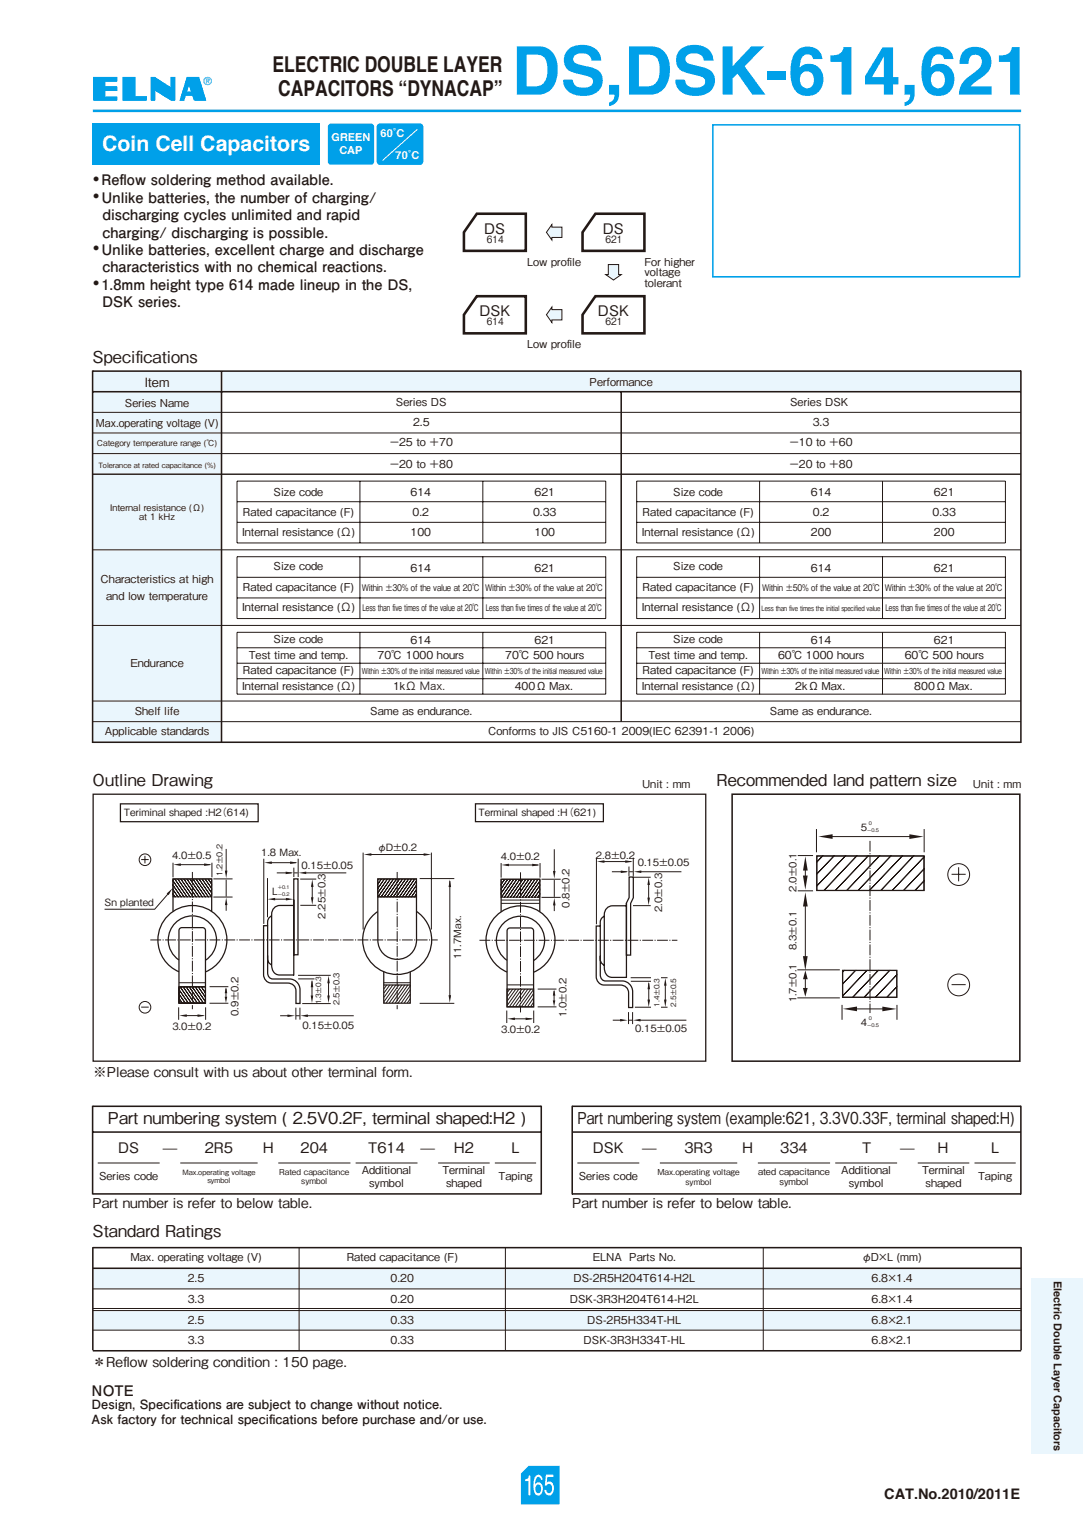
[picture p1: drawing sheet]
<svg xmlns="http://www.w3.org/2000/svg" width="210mm" height="297mm" viewBox="0 0 210 297" stroke-linecap="round" stroke-linejoin="round" font-family="sans-serif">
<path d="M102.5 284.3h6v7.5h-7.5v-5.9z" fill="#00a0e9"/>
<g fill="#fff">
<path d="M102.6 286.2h.2v3.9h-.3v-2.8h-.7v-.3l.6-.2z"/>
<path d="M105.9 286.1h1.4v.4h-1.2l-.1 1.1 .5-.2a1.48 1.48 0 0 1 1 1.2 1.48 1.48 0 0 1-.7 1.4 .95 .95 0 0 1-1.2-1h.3v.2a.53 .53 0 0 0 .6 .5 .53 .53 0 0 0 .5-.5 .98 .98 0 0 0-.5-1.3l-.5 .3h-.4z"/>
<path d="M104 288.2a.95 .95 0 0 0 .4 1.5 .95 .95 0 0 0 .2-1.7zM103.8 286.4l.3-.2a.69 .69 0 0 1 1 .4l.1 .5h-.3l-.2-.5-.3-.1a1.26 1.26 0 0 0-.6 1.5 .76 .76 0 0 1 .8-.4 .76 .76 0 0 1 .6 .8l.1 .4a1 1 0 0 1-.3 1 1 1 0 0 1-1 .2 3.9 3.9 0 0 1-.2-3.6z"/>
</g>
<path d="M200 248h10.1v34h-10.1z" fill="#eaf6fd"/>
<path d="M138.2 24.2h59.5v29.5h-59.5z" fill="none" stroke="#00a0e9" stroke-width=".3"/>
<path d="M18 24h44.1v8h-44.1z" fill="#00a0e9"/>
<path d="M118 51.4h1.9v1.9h.4l-1.3 1-1.4-1h.4z" fill-rule="evenodd" fill="#eaf6fd"/>
<path d="M118 51.3h2v2h.5l-1.5 1-1.5-1h.5z" fill="none" stroke="#231916" stroke-width=".19"/>
<path d="M92.5 57.5h9.5v7.2h-12v-3.6z" fill="none" stroke="#231916" stroke-width=".5"/>
<path d="M107 59.7v.4h1.9v1.9h-1.9v.4l-1-1.3z" fill-rule="evenodd" fill="#eaf6fd"/>
<path d="M107 59.6v.5h2v2h-2v.5l-1-1.5z" fill="none" stroke="#231916" stroke-width=".19"/>
<path d="M92.5 41.5h9.5v7.2h-12v-3.6zM115.5 57.5h9.5v7.2h-12v-3.6z" fill="none" stroke="#231916" stroke-width=".5"/>
<path d="M107 43.7v.4h1.9v1.9h-1.9v.4l-1-1.3z" fill-rule="evenodd" fill="#eaf6fd"/>
<path d="M107 43.6v.5h2v2h-2v.5l-1-1.5z" fill="none" stroke="#231916" stroke-width=".19"/>
<path d="M115.5 41.5h9.5v7.2h-12v-3.6z" fill="none" stroke="#231916" stroke-width=".5"/>
<path d="M18 21.5h180" fill="none" stroke="#00a0e9" stroke-width=".5"/>
<g fill="#00a0e9">
<path d="M73.2 24.2l.5-.2h7.7a.65 .65 0 0 1 .7 .6v6.7a.65 .65 0 0 1-.7 .7h-7.7a.65 .65 0 0 1-.6-.7v-6.7z" fill-rule="evenodd"/>
<path d="M63.7 24.2l.5-.2h7.7a.65 .65 0 0 1 .7 .6v6.7a.65 .65 0 0 1-.7 .7h-7.7a.64 .64 0 0 1-.6-.7v-6.7z" fill-rule="evenodd"/>
<path d="M73.2 24.2l.5-.2h7.7a.65 .65 0 0 1 .7 .6v6.7a.65 .65 0 0 1-.7 .7h-7.7a.65 .65 0 0 1-.6-.7v-6.7z" fill-rule="evenodd"/>
</g>
<path d="M80.9 25.1l-6.7 6" fill="none" stroke="#fff" stroke-width=".19"/>
<path d="M18 214.6h87M18 219.6h87M18 214.5v17.2M105 214.5v17.2M111 214.5v17.2M111 214.6h87M111 219.6h87M198 214.5v17.2M18 231.6h87M111 231.6h87" fill="none" stroke="#231916" stroke-width=".3"/>
<path d="M19 225.6h12M35 225.6h15M54 225.6h14M69 225.6h12M85 225.6h10M96 225.6h8M112 225.6h12M128 225.6h15M147 225.6h14M162 225.6h12M178 225.6h10M189 225.6h8" fill="none" stroke="#231916" stroke-width=".19"/>
<g fill="#00a0e9">
<path d="M18.1 14.9h4.6v.9h-2.3v.9h2.3v.9h-2.3v1.1h2.3v.8h-4.6z" fill-rule="evenodd"/>
<path d="M23.8 14.9h2.4v3.8h2.3v.8h-4.7z" fill-rule="evenodd"/>
<path d="M29.2 14.9h.8l3.1 2v-2h.9v4.6h-.9l-3-1.9v1.9h-.9z" fill-rule="evenodd"/>
<path d="M36.2 14.9h2.4l1.4 4.6h-2.4l-.3-.9h-1.3l.3-.8h.7l-.4-1.3-.9 3h-.9z" fill-rule="evenodd"/>
</g>
<g fill="#00a0e9">
<path d="M18.1 14.9h4.6v.9h-2.3v.9h2.3v.9h-2.3v1.1h2.3v.8h-4.6z"/>
<path d="M23.8 14.9h2.4v3.8h2.3v.8h-4.7z"/>
<path d="M29.2 14.9h.8l3.1 2v-2h.9v4.6h-.9l-3-1.9v1.9h-.9z"/>
<path d="M36.2 14.9h2.4l1.4 4.6h-2.4l-.3-.9h-1.3l.3-.8h.7l-.4-1.3-.9 3h-.9z"/>
</g>
<g fill="#eaf6fd">
<path d="M18 76h25v68h-25z"/>
<path d="M18 72h180v4h-180z"/>
</g>
<path d="M18 72h180M18 76h180M18 71.9v72.2M43 72v72M120.5 76v64M198 71.9v72.2M18 144h180M142 154.1h55.8v51.8h-55.8z" fill="none" stroke="#231916" stroke-width=".3"/>
<g fill="none" stroke="#231916" stroke-width=".19">
<path d="M18 80h180M18 92h180M18 88h180M18 84h180M46 93.3h71.5v12h-71.5zM46 97.3h71.5M69.8 93.3v12M93.6 93.3v12M123.5 93.3h71.5v12h-71.5zM123.5 97.3h71.5M147.3 93.3v12M171.1 93.3v12"/>
<path d="M18 106.7h180M46 101.3h71.5M46 116h71.5M46 112h71.5M46 108h71.5v12h-71.5zM69.8 108v12M93.6 108v12M123.5 101.3h71.5M123.5 116h71.5M123.5 108h71.5v12h-71.5zM123.5 112h71.5M147.3 108v12"/>
<path d="M171.1 108v12M18 136h180M18 140h180M18 121.3h180M46 131.7h71.5M46 128.7h71.5M46 125.7h71.5M46 122.7h71.5v12h-71.5zM69.8 122.7v12M93.6 122.7v12M123.5 122.7h71.5v12h-71.5zM123.5 131.7h71.5"/>
<path d="M123.5 128.7h71.5M123.5 125.7h71.5M147.3 122.7v12M171.1 122.7v12M27.4 166.8h1.4M28.1 166v1.5M33.5 167.4v2.8M33.5 172.6l1 1.4h-.6l-.4-.6zM33.5 173.4l.4 .6h-.4zM33.5 170.5h7.5v1l-.6-.9 .6 .9v.9l-1.2-1.8 1.2 1.8v.8l-1.8-2.6 1.8 2.6v.8l-2.4-3.4 2.4 3.4h-.6l-2.4-3.4 2.4 3.4h-.6l-2.4-3.4 2.4 3.4h-.6l-2.3-3.4 2.3 3.4h-.6l-2.3-3.4 2.3 3.4h-.6l-2.3-3.4 2.3 3.4h-.6l-2.3-3.4 2.3 3.4h-.5l-2.4-3.4 2.4 3.4h-.6l-2.4-3.4 2.4 3.4h-.6l-2.2-3.1zM33.5 170.9l2.2 3.1h-.6l-1.6-2.3zM33.5 171.7l1.6 2.3h-.6l-1-1.4z"/>
<path d="M41.1 167.4v2.8M41.4 170.5h3.7M41.4 174h3.7M51.1 166.6v12.6M51.9 170.3v7.6M57 168.3v1.8M57.8 166.6v3.5M58.2 170.5h3.1M58.2 175.6h3.1M70.4 165.4v14.9M73.3 170.5h7.5v.4l-2.2 3.1h-.6l2.4-3.4-2.4 3.4h-.6l2.4-3.4-2.4 3.4h-.5l2.3-3.4-2.3 3.4h-.6l2.3-3.4-2.3 3.4h-.6l2.3-3.4-2.3 3.4h-.6l2.3-3.4-2.3 3.4h-.6l2.4-3.4-2.4 3.4h-.6l2.4-3.4-2.4 3.4h-.6l2.4-3.4-2.4 3.4v-.8l1.8-2.6-1.8 2.6v-.8l1.2-1.8-1.2 1.8v-.9l.6-.9-.6 .9zM80.8 172.6v.8l-.4 .6h-.6z"/>
<path d="M80.8 173.4v.6h-.4zM80.8 170.9v.8l-1.6 2.3h-.6zM80.8 171.7v.9l-1 1.4h-.6zM81.4 170.4h6.7M83.6 165.4v14.9M27.4 195.4h1.4M34.6 195.4v2.4M34.7 191.4h5.1v3.2h-5.1zM34.7 190.6h5.1M34.7 191.5h.2l2.2 3.1h-.6l-1.8-2.6zM34.7 192l1.8 2.6h-.6l-1.2-1.8zM34.7 192.8l1.2 1.8h-.6l-.6-.9z"/>
<path d="M34.7 193.7l.6 .9h-.6zM34.9 191.5h.6l2.2 3.1h-.6zM35.5 191.5h.6l2.2 3.1h-.6zM36.1 191.5h.6l2.1 3.1h-.5zM36.7 191.5h.6l2.1 3.1h-.6zM37.3 191.5h.6l1.9 2.8v.3h-.4zM37.9 191.5h.6l1.3 2v.8zM38.5 191.5h.5l.8 1.1v.9zM39 191.5h.8v1.1zM39.9 195.4v2.4M40.6 191.4h3.7M40.6 194.6h3.7"/>
<path d="M57.4 195.5v2.3M57.8 189.2h6.3M57.8 189.9h3.2M58.2 195.5v2.3M58.6 194.7h5.5M59.2 197h9.4M74.4 190.6h5.2M75 191.1l-.5 .7M75.6 191.1l-1.1 1.5M76.2 191.1l-1.7 2.4M76.8 191.1l-2.3 3.2M77.3 191.1l-2.4 3.5"/>
<path d="M77.9 191.1l-2.4 3.5M78.5 191.1l-2.5 3.5M79.1 191.1l-2.5 3.5M79.6 192l-1.8 2.6M79.6 192.8l-1.2 1.8M79.6 193.7l-.6 .9M79.6 191.1l-2.4 3.5M81.4 194.6h6.7"/>
<circle cx="28.1" cy="166.8" r="1.13"/>
<circle cx="28.1" cy="195.4" r="1.13"/>
</g>
<g fill="none" stroke="#231916" stroke-width=".24">
<path d="M23.4 155.9h26.7v3.5h-26.7zM33.5 176.8v-6.3h7.5v6.3M51.1 179.6h.8v9.1a1.11 1.11 0 0 0 1 1.2h3.3a2.09 2.09 0 0 1 2 2.1v2.7h-.8v-2.5a1.52 1.52 0 0 0-1.7-1.5h-3.1a1.59 1.59 0 0 1-1.5-1.6zM52.6 177.7a1.54 1.54 0 0 0-.7 1.8M57 170.5h.8v14.7h-.8zM57 174.5v14.7M57 175.6h-2.7a1.63 1.63 0 0 0-1.6 1.8v9.9a1.67 1.67 0 0 0 1.5 1.8h2.8M73.3 170.5h7.5v11.9a3.8 3.8 0 0 1-3.8 3.7 3.8 3.8 0 0 1-3.7-3.7zM73.3 174h7.5M80.7 176.8a6.7 6.7 0 0 1 1.4 9.9 6.7 6.7 0 0 1-10.1 .1 6.7 6.7 0 0 1 1.2-10M34.7 186.2a4.7 4.7 0 0 1-.9-7 4.7 4.7 0 0 1 7.1 .1 4.7 4.7 0 0 1-1.1 7M34.7 188.5a6.7 6.7 0 0 1-2.7-10.3 6.7 6.7 0 0 1 10.6 .1 6.7 6.7 0 0 1-2.8 10.2"/>
<path d="M35 180h4.3l.5 .2v14.4h-5.1v-14.1zM51.9 185.3a1.55 1.55 0 0 0 .7 1.9M74.4 188.5v6.1h5.2v-6M74.4 191.1h5.2"/>
</g>
<path d="M18.1 154.1h118.7v51.8h-118.7z" fill="none" stroke="#231916" stroke-width=".25"/>
<path d="M37.3 169.2v26.6M77 169.2v26.6M29.1 182.3h55.8" fill="none" stroke="#231916" stroke-width=".19" stroke-dasharray="2.1 .3 .2 .3" stroke-linecap="butt"/>
<path d="M58.2 197l1.5-.2v.5z" fill="#231916"/>
<path d="M54.3 197h1.8M57.4 197h.7" fill="none" stroke="#231916" stroke-width=".19"/>
<path d="M55.7 196.8l1.5 .2-1.5 .3z" fill="#231916"/>
<path d="M43.9 164.7v4.7" fill="none" stroke="#231916" stroke-width=".19"/>
<path d="M43.6 168.9h.5l-.2 1.5z" fill="#231916"/>
<path d="M43.9 170.7v3.2M43.9 175.2v1.5" fill="none" stroke="#231916" stroke-width=".19"/>
<path d="M43.9 174.1l.2 1.5h-.5z" fill="#231916"/>
<path d="M60.5 171.7v2.8" fill="none" stroke="#231916" stroke-width=".19"/>
<g fill="#231916">
<path d="M60.3 174.1h.5l-.3 1.4z"/>
<path d="M60.5 170.6l.3 1.5h-.5z"/>
</g>
<path d="M63.7 190.3v3.3" fill="none" stroke="#231916" stroke-width=".19"/>
<g fill="#231916">
<path d="M63.5 193.1h.4l-.2 1.5z"/>
<path d="M63.7 189.3l.3 1.4h-.5z"/>
</g>
<path d="M60.5 190.3v3.3" fill="none" stroke="#231916" stroke-width=".19"/>
<g fill="#231916">
<path d="M60.2 193.1h.5l-.2 1.5z"/>
<path d="M60.5 190l.2 1.5h-.4z"/>
</g>
<path d="M43.8 191.8v1.8" fill="none" stroke="#231916" stroke-width=".19"/>
<g fill="#231916">
<path d="M43.6 193.4h.5l-.3 1.2z"/>
<path d="M43.8 191.5l.3 1.2h-.5z"/>
</g>
<path d="M87.2 170.9v22.6" fill="none" stroke="#231916" stroke-width=".19"/>
<g fill="#231916">
<path d="M87 193.1h.5l-.3 1.4z"/>
<path d="M87.2 170.6l.3 1.5h-.5z"/>
</g>
<path d="M35.7 197h3.8" fill="none" stroke="#231916" stroke-width=".19"/>
<g fill="#231916">
<path d="M34.7 197l1.5-.2v.5z"/>
<path d="M38.3 196.8l1.5 .2-1.5 .3z"/>
</g>
<path d="M34.6 167.7h6.1" fill="none" stroke="#231916" stroke-width=".19"/>
<g fill="#231916">
<path d="M33.6 167.7l1.5-.2v.5z"/>
<path d="M39.6 167.5l1.4 .2-1.4 .3z"/>
</g>
<path d="M52.2 167.4h5.2" fill="none" stroke="#231916" stroke-width=".19"/>
<g fill="#231916">
<path d="M51.2 167.4l1.5-.3v.5z"/>
<path d="M56.3 167.1l1.4 .3-1.4 .2z"/>
</g>
<path d="M52.9 174.4h3.1" fill="none" stroke="#231916" stroke-width=".19"/>
<g fill="#231916">
<path d="M51.9 174.4l1.4-.2v.5z"/>
<path d="M55.4 174.2l1.5 .2-1.5 .3z"/>
</g>
<path d="M53.7 169.3h2.9M57 169.3h.7M59.1 169.3h8.1" fill="none" stroke="#231916" stroke-width=".19"/>
<g fill="#231916">
<path d="M57.9 169.3l1.5-.2v.5z"/>
<path d="M55.4 169.1l1.5 .2-1.5 .3z"/>
</g>
<path d="M71.5 165.8h11" fill="none" stroke="#231916" stroke-width=".19"/>
<g fill="#231916">
<path d="M70.5 165.8l1.5-.3v.5z"/>
<path d="M82.1 165.5l1.5 .3-1.5 .2z"/>
</g>
<path d="M32.9 173.1l-2.9 3.3h-9.7" fill="none" stroke="#231916" stroke-width=".19"/>
<path d="M32.3 173.3l1.1-1-.7 1.3z" fill="#231916"/>
<g fill="none" stroke="#231916" stroke-width=".19">
<path d="M158.4 166h1.1l-1.1 1.2zM159.5 166h2.2l-3.3 3.6v-2.4zM160.5 162.3h16.6M161.7 166h2.2l-5.5 5.9v-2.3zM163.9 166h2.2l-6.3 6.7h-1.4v-.8zM166.1 166h2.2l-6.3 6.7h-2.2zM168.3 166h2.2l-6.3 6.7h-2.2zM170.5 166h2.2l-6.3 6.7h-2.2zM172.7 166h2.2l-6.3 6.7h-2.2zM174.9 166h2.3l-6.4 6.7h-2.2zM177.2 166h2v.2l-6.2 6.5h-2.2zM179.2 166.2v2.4l-4 4.1h-2.2z"/>
<path d="M179.2 168.6v2.3l-1.8 1.8h-2.2zM179.2 170.9v1.8h-1.8zM184.5 169.6h2.8M185.9 168.2v2.8M163.4 188.3h.3l-.3 .3zM163.7 188.3h2.2l-2.5 2.6v-2.3zM165.9 188.3h2.2l-4.7 4.9v-2.3zM168.1 188.3h2.2l-4.9 5.1 4.9-5.1h2.2l-4.9 5.1 4.9-5.1h1.4v.8l-4.1 4.3 4.1-4.3v2.3l-1.9 2 1.9-2v2.1h-10.5v-.3zM184.5 191h2.8"/>
<circle cx="185.9" cy="169.7" r="2.11"/>
<circle cx="185.9" cy="191.1" r="2.11"/>
</g>
<path d="M158.4 166h20.8v6.7h-20.8zM163.4 188.3h10.5v5.2h-10.5z" fill="none" stroke="#231916" stroke-width=".24"/>
<g fill="#231916">
<path d="M158.7 162.3l2.7-.5v.9z"/>
<path d="M176.3 161.8l2.8 .5-2.8 .5z"/>
</g>
<path d="M165.3 195.7h6.5" fill="none" stroke="#231916" stroke-width=".19"/>
<g fill="#231916">
<path d="M163.4 195.7l2.8-.4v.9z"/>
<path d="M171.1 195.3l2.8 .4-2.8 .5z"/>
</g>
<path d="M156.2 168.1v2.7" fill="none" stroke="#231916" stroke-width=".19"/>
<g fill="#231916">
<path d="M155.7 169.8h.9l-.4 2.8z"/>
<path d="M156.2 166.1l.4 2.8h-.9z"/>
</g>
<path d="M156.2 175.1v11.3" fill="none" stroke="#231916" stroke-width=".19"/>
<g fill="#231916">
<path d="M155.7 185.5h.9l-.4 2.7z"/>
<path d="M156.2 173.1l.4 2.7h-.9z"/>
</g>
<path d="M156.2 189.2v3.4" fill="none" stroke="#231916" stroke-width=".19"/>
<g fill="#231916">
<path d="M155.7 191.7h.9l-.4 1.7z"/>
<path d="M156.2 188.3l.4 1.7h-.9z"/>
</g>
<g fill="none" stroke="#231916" stroke-width=".19">
<path d="M97.2 167.4v2.9M97.2 174.6h7.5M97.2 175.2h7.5M97.2 170.6h7.5v.3l-2.2 3.1h-.6l2.4-3.4-2.4 3.4h-.5l2.3-3.4-2.3 3.4h-.6l2.3-3.4-2.3 3.4h-.6l2.3-3.4-2.3 3.4h-.6l2.3-3.4-2.3 3.4h-.6l2.4-3.4-2.4 3.4h-.6l2.4-3.4-2.4 3.4h-.6l2.4-3.4-2.4 3.4h-.6l2.4-3.4-2.4 3.4v-.7l1.8-2.7-1.8 2.7v-.9l1.2-1.8-1.2 1.8v-.8l.6-1-.6 1zM104.7 172.6v.9l-.4 .5h-.6zM104.7 173.5v.5h-.4zM104.7 170.9v.9l-1.6 2.2h-.6zM104.7 171.8v.8l-1 1.4h-.6zM104.7 167.4v2.9M105 174.1h3.7M105 170.6h3.7M115.7 166.4v12.9"/>
<path d="M122 168.1v1.8M122.7 170.2h3.5M122.7 175.7h3.5M122.8 166.4v3.5M154.7 172.8h3M154.7 166h3M158.3 160.8v4.5M179.2 160.8v4.5M98.3 196v2.5M98.3 191.1h5.2M103.5 196v2.5M104.3 195.3h3.6"/>
<path d="M104.3 191.9h3.6M121.9 196.3v2.4M122.3 189.7h7.1M122.3 190.4h4M122.7 196.3v2.4M123.1 195.4h6.3M123.7 197.9h9.4M154.6 193.6h8.3M154.6 188.1h8.3M163.3 194.9v2.9M173.9 194.9v2.9"/>
</g>
<path d="M100.9 169.2v27.2M168.7 163.1v33.4M93 182.4h38.3" fill="none" stroke="#231916" stroke-width=".19" stroke-dasharray="2.1 .3 .2 .3" stroke-linecap="butt"/>
<path d="M92.2 155.9h24.8v3.5h-24.8zM97.2 176.9v-6.3h7.5v6.3M115.6 179.6h.8v9.5a1.11 1.11 0 0 0 1 1.2h3.3a2.09 2.09 0 0 1 2 2.1v3.1h-.8v-2.9a1.52 1.52 0 0 0-1.7-1.5h-3.1a1.59 1.59 0 0 1-1.5-1.6zM117.2 177.7a1.55 1.55 0 0 0-.8 1.9M121.5 175.2v14.5M121.5 175.7h-2.7a1.63 1.63 0 0 0-1.6 1.8v10.2a1.67 1.67 0 0 0 1.5 1.9h2.8M122 170.1h.8v4.1l-.5 1.1v10h-.8v-10.1l.5-1.1zM98.3 186.3a4.7 4.7 0 0 1-.9-7 4.7 4.7 0 0 1 7.1 .1 4.7 4.7 0 0 1-1.1 7M98.3 191.9h5.2v3.4h-5.2zM98.3 188.6a6.7 6.7 0 0 1-2.6-10.3 6.7 6.7 0 0 1 10.6 .1 6.7 6.7 0 0 1-2.8 10.2M98.6 180.1l4.3-.1 .5 .3 .1 15h-5.2v-14.7zM116.4 185.4a1.55 1.55 0 0 0 .8 1.8" fill="none" stroke="#231916" stroke-width=".24"/>
<path d="M122.7 197.9l1.5-.2v.4z" fill="#231916"/>
<path d="M118.8 197.9h1.8M121.9 197.9h.7" fill="none" stroke="#231916" stroke-width=".19"/>
<path d="M120.2 197.7l1.5 .2-1.5 .3z" fill="#231916"/>
<path d="M107.5 164.7v4.7" fill="none" stroke="#231916" stroke-width=".19"/>
<path d="M107.2 169h.5l-.2 1.4z" fill="#231916"/>
<path d="M107.5 170.7v3.3M107.5 175.2v1.5" fill="none" stroke="#231916" stroke-width=".19"/>
<path d="M107.5 174.2l.2 1.4h-.5z" fill="#231916"/>
<path d="M125.8 171.3v3.3" fill="none" stroke="#231916" stroke-width=".19"/>
<g fill="#231916">
<path d="M125.5 174.1h.5l-.2 1.5z"/>
<path d="M125.8 170.2l.2 1.5h-.5z"/>
</g>
<path d="M129 190.8v3.6" fill="none" stroke="#231916" stroke-width=".19"/>
<g fill="#231916">
<path d="M128.8 193.9h.5l-.3 1.5z"/>
<path d="M129 189.7l.3 1.5h-.5z"/>
</g>
<path d="M125.8 190.7v3.7" fill="none" stroke="#231916" stroke-width=".19"/>
<g fill="#231916">
<path d="M125.6 193.9h.4l-.2 1.5z"/>
<path d="M125.8 190.4l.2 1.5h-.4z"/>
</g>
<path d="M107.4 192.3v2" fill="none" stroke="#231916" stroke-width=".19"/>
<g fill="#231916">
<path d="M107.2 194.1h.5l-.3 1.2z"/>
<path d="M107.4 191.9l.3 1.2h-.5z"/>
</g>
<path d="M99.4 197.6h3.7" fill="none" stroke="#231916" stroke-width=".19"/>
<g fill="#231916">
<path d="M98.4 197.6l1.4-.2v.5z"/>
<path d="M101.9 197.4l1.5 .2-1.5 .3z"/>
</g>
<path d="M98.2 167.8h6.2" fill="none" stroke="#231916" stroke-width=".19"/>
<g fill="#231916">
<path d="M97.2 167.8l1.5-.2v.4z"/>
<path d="M103.2 167.6l1.5 .2-1.5 .2z"/>
</g>
<path d="M116.7 167.1h5.7" fill="none" stroke="#231916" stroke-width=".19"/>
<g fill="#231916">
<path d="M115.7 167.1l1.5-.2v.5z"/>
<path d="M121.2 166.9l1.5 .2-1.5 .3z"/>
</g>
<path d="M118.6 169.1h2.9M122 169.1h.7M124.1 169.1h8" fill="none" stroke="#231916" stroke-width=".19"/>
<g fill="#231916">
<path d="M122.9 169.1l1.5-.2v.5z"/>
<path d="M120.4 168.9l1.4 .2-1.4 .3z"/>
</g>
<path d="M98.9 191.9l-.5 .6M99.4 191.9l-1 1.4M100 191.9l-1.6 2.2M100.6 191.9l-2.2 3.1M101.2 191.9l-2.4 3.4M101.8 191.9l-2.4 3.4M102.4 191.9l-2.4 3.4M103 191.9l-2.4 3.4M103.5 192.7l-1.8 2.6M103.5 193.5l-1.2 1.8M103.5 194.4l-.6 .9M103.5 191.9l-2.4 3.4" fill="none" stroke="#231916" stroke-width=".19"/>
<path d="M126.3 189.1h1.8v6.5h-1.8z" fill="#fff"/>
<g fill="#eaf6fd">
<path d="M18 246h180v4h-180z"/>
<path d="M18 254.2h180v3.8h-180z"/>
</g>
<path d="M18 242h180M18 246h180M18 241.9v20M198 241.9v20M18 262h180" fill="none" stroke="#231916" stroke-width=".3"/>
<path d="M18 258h180M18 254.2h180M18 253.8h180M18 250h180M58 242v20M98 242v20M148 242v20" fill="none" stroke="#231916" stroke-width=".19"/>
<text font-size="13.1" fill="#00a0e9" x="99.2" y="18.4">DS,DSK-614,621</text>
<g font-size="4.2" fill="#231916">
<text x="52.8" y="14">ELECTRIC DOUBLE LAYER</text>
<text x="54" y="18.6">CAPACITORS “DYNACAP”</text>
</g>
<text font-size="4.1" fill="#fff" x="19.8" y="29.3">Coin Cell Capacitors</text>
<g font-size="3.2" fill="#231916">
<text x="18" y="70.4">Specif</text>
<text x="26.2" y="70.4">ications</text>
<text x="18" y="152.4">Outline Drawing</text>
<text x="139" y="152.4">Recommended land pattern size</text>
<text x="20.9" y="218">Part numbering system ( 2.5V0.2F, terminal shaped:H2 )</text>
<text x="112" y="218">Part numbering system (example:621, 3.3V0.33F, terminal shaped:H)</text>
<text x="18" y="240">Standard Ratings</text>
</g>
<g font-size="2.8" fill="#231916">
<text x="19.7" y="35.9">Ref</text>
<text x="23.2" y="35.9">low soldering method available.</text>
<text x="19.7" y="39.3">Unlike batteries, the number of charging/</text>
<text x="19.9" y="42.7">discharging cycles unlimited and rapid</text>
<text x="19.9" y="46.1">charging/ discharging is possible.</text>
<text x="93.9" y="45.3">DS</text>
<text x="116.9" y="45.3">DS</text>
<text x="19.7" y="49.5">Unlike batteries, excellent charge and discharge</text>
<text x="19.9" y="52.8">characteristics with no chemical reactions.</text>
<text x="19.7" y="56.2">1.8mm height type 614 made lineup in the DS,</text>
<text x="19.8" y="59.6">DSK series.</text>
<text x="93" y="61.3">DSK</text>
<text x="116" y="61.3">DSK</text>
<text x="22.9" y="223.6">DS</text>
<text x="31.5" y="223.6">̶</text>
<text x="39.7" y="223.6">2R5</text>
<text x="50.9" y="223.6">H</text>
<text x="58.3" y="223.6">204</text>
<text x="71.4" y="223.6">T614</text>
<text x="81.5" y="223.6">̶</text>
<text x="88" y="223.6">H2</text>
<text x="99.2" y="223.6">L</text>
<text x="115" y="223.6">DSK</text>
<text x="124.5" y="223.6">̶</text>
<text x="132.7" y="223.6">3R3</text>
<text x="143.9" y="223.6">H</text>
<text x="151.3" y="223.6">334</text>
<text x="167.2" y="223.6">T</text>
<text x="174.5" y="223.6">̶</text>
<text x="181.8" y="223.6">H</text>
<text x="192.2" y="223.6">L</text>
<text x="17.8" y="270.9">NOTE</text>
<text x="171.4" y="290.9">CAT.No.2010/2011E</text>
</g>
<g font-size="2.6" fill="#231916">
<text x="18.1" y="208.9">※Please consult with us about other terminal form.</text>
<text x="18" y="234.4">Part number is refer to below table.</text>
<text x="111" y="234.4">Part number is refer to below table.</text>
<text x="18" y="265.1">＊Ref</text>
<text x="23.9" y="265.1">low soldering condition : 150 page.</text>
</g>
<g font-size="2.5" fill="#231916">
<text x="28.1" y="75">Item</text>
<text x="17.8" y="273.4">Design, Specif</text>
<text x="33.6" y="273.4">ications are subject to change without notice.</text>
<text x="17.8" y="276.2">Ask factory for technical specif</text>
<text x="52.2" y="276.2">ications before purchase and/or use.</text>
</g>
<text font-size="2.2" fill="#00a0e9" x="39.5" y="16.4">®</text>
<g font-size="2.1" fill="#fff">
<text x="64.3" y="27.4">GREEN</text>
<text x="65.8" y="29.9">CAP</text>
<text x="73.8" y="26.6">60˚C</text>
<text x="76.7" y="30.9">70˚C</text>
</g>
<g font-size="2.1" fill="#231916">
<text x="102.2" y="51.5">Low prof</text>
<text x="109.9" y="51.5">ile</text>
<text x="125" y="51.5">For higher</text>
<text x="125" y="53.6">voltage</text>
<text x="125" y="55.7">tolerant</text>
<text x="102.2" y="67.5">Low prof</text>
<text x="109.9" y="67.5">ile</text>
<text x="114.3" y="74.9">Performance</text>
<text x="18.6" y="82.9">Max.operating voltage (V)</text>
<text x="24.2" y="78.9">Series Name</text>
<text x="76.8" y="78.7">Series DS</text>
<text x="80.1" y="82.7">2.5</text>
<text x="153.2" y="78.7">Series DSK</text>
<text x="157.6" y="82.7">3.3</text>
<text x="75.4" y="86.5">ー25 to ＋70</text>
<text x="152.9" y="86.5">ー10 to ＋60</text>
<text x="75.4" y="90.8">ー20 to ＋80</text>
<text x="152.9" y="90.8">ー20 to ＋80</text>
<text x="47.1" y="100.1">Rated capacitance (F)</text>
<text x="53.1" y="96.3">Size code</text>
<text x="79.6" y="96.3">614</text>
<text x="80" y="100.2">0.2</text>
<text x="103.4" y="100.2">0.33</text>
<text x="103.6" y="96.3">621</text>
<text x="124.6" y="100.1">Rated capacitance (F)</text>
<text x="130.6" y="96.3">Size code</text>
<text x="157.2" y="96.3">614</text>
<text x="157.6" y="100.2">0.2</text>
<text x="180.8" y="100.2">0.33</text>
<text x="181.1" y="96.3">621</text>
<text x="46.9" y="104">Internal resistance (Ω)</text>
<text x="79.6" y="104.1">100</text>
<text x="103.6" y="104.1">100</text>
<text x="124.4" y="104">Internal resistance (Ω)</text>
<text x="157.2" y="104.1">200</text>
<text x="181.1" y="104.1">200</text>
<text x="19.5" y="113.1">Characteristics at high</text>
<text x="53.1" y="110.7">Size code</text>
<text x="79.6" y="110.9">614</text>
<text x="103.6" y="110.9">621</text>
<text x="130.6" y="110.7">Size code</text>
<text x="157.2" y="110.9">614</text>
<text x="181.1" y="110.9">621</text>
<text x="20.6" y="116.3">and low temperature</text>
<text x="46.9" y="118.5">Internal resistance (Ω)</text>
<text x="47.1" y="114.7">Rated capacitance (F)</text>
<text x="124.4" y="118.5">Internal resistance (Ω)</text>
<text x="124.6" y="114.7">Rated capacitance (F)</text>
<text x="53.1" y="124.8">Size code</text>
<text x="79.6" y="124.9">614</text>
<text x="103.6" y="124.9">621</text>
<text x="130.6" y="124.8">Size code</text>
<text x="157.2" y="124.9">614</text>
<text x="181.1" y="124.9">621</text>
<text x="25.3" y="129.4">Endurance</text>
<text x="47.1" y="130.8">Rated capacitance (F)</text>
<text x="48.2" y="127.8">Test time and temp.</text>
<text x="73.2" y="127.9">70℃ 1000 hours</text>
<text x="97.9" y="127.9">70℃ 500 hours</text>
<text x="124.6" y="130.8">Rated capacitance (F)</text>
<text x="125.7" y="127.8">Test time and temp.</text>
<text x="150.9" y="127.9">60℃ 1000 hours</text>
<text x="175.4" y="127.9">60℃ 500 hours</text>
<text x="46.9" y="133.8">Internal resistance (Ω)</text>
<text x="76.2" y="133.9">1kΩ Max.</text>
<text x="99.8" y="133.9">400Ω Max.</text>
<text x="124.4" y="133.8">Internal resistance (Ω)</text>
<text x="154.2" y="133.9">2kΩ Max.</text>
<text x="177.3" y="133.9">800Ω Max.</text>
<text x="20.4" y="142.5">Applicable standards</text>
<text x="26.1" y="138.7">Shelf life</text>
<text x="71.8" y="138.7">Same as endurance.</text>
<text x="94.7" y="142.6">Conforms to JIS C5160-1 2009(IEC 62391-1 2006)</text>
<text x="149.3" y="138.7">Same as endurance.</text>
<text x="124.5" y="153">Unit : mm</text>
<text x="188.6" y="153">Unit : mm</text>
<text x="70.1" y="227.7">Additional</text>
<text x="85.8" y="227.7">Terminal</text>
<text x="163.1" y="227.7">Additional</text>
<text x="178.8" y="227.7">Terminal</text>
<text x="19.2" y="229">Series code</text>
<text x="71.6" y="230.3">symbol</text>
<text x="86.5" y="230.3">shaped</text>
<text x="96.7" y="229">Taping</text>
<text x="112.2" y="229">Series code</text>
<text x="164.6" y="230.3">symbol</text>
<text x="179.5" y="230.3">shaped</text>
<text x="189.7" y="229">Taping</text>
<text x="25.3" y="244.7">Max. operating voltage (V)</text>
<text x="67.2" y="244.7">Rated capacitance (F)</text>
<text x="114.9" y="244.7">ELNA Parts No.</text>
<text x="167" y="244.7">φD×L (mm)</text>
<text x="36.4" y="248.8">2.5</text>
<text x="75.7" y="248.8">0.20</text>
<text x="111.2" y="248.8">DS-2R5H204T614-H2L</text>
<text x="169" y="248.8">6.8×1.4</text>
<text x="204.3" y="248.5" transform="rotate(90 204.3 248.5)">Electric Double Layer Capacitors</text>
<text x="36.4" y="252.8">3.3</text>
<text x="36.4" y="256.8">2.5</text>
<text x="75.7" y="252.8">0.20</text>
<text x="75.7" y="256.8">0.33</text>
<text x="110.5" y="252.8">DSK-3R3H204T614-H2L</text>
<text x="113.9" y="256.8">DS-2R5H334T-HL</text>
<text x="169" y="252.8">6.8×1.4</text>
<text x="169" y="256.8">6.8×2.1</text>
<text x="36.4" y="260.8">3.3</text>
<text x="75.7" y="260.8">0.33</text>
<text x="113.2" y="260.8">DSK-3R3H334T-HL</text>
<text x="169" y="260.8">6.8×2.1</text>
</g>
<g font-size="1.9" fill="#231916">
<text x="94.4" y="47.1">614</text>
<text x="117.4" y="47.1">621</text>
<text x="94.4" y="63.1">614</text>
<text x="117.4" y="63.1">621</text>
<text x="24" y="158.4">Teriminal shaped :H2</text>
<text x="42" y="158.4">（614)</text>
<text x="92.8" y="158.4">Terminal shaped :H（621)</text>
<text x="166.9" y="161.3">5</text>
<text x="33.4" y="166.7">4.0±0.5</text>
<text x="50.6" y="166.1">1.8 Max.</text>
<text x="73.1" y="165">φD±0.2</text>
<text x="97.1" y="166.9">4.0±0.2</text>
<text x="115.5" y="166.6">2.8±0.2</text>
<text x="52.8" y="173.6">L</text>
<text x="58.5" y="168.5">0.15±0.05</text>
<text x="123.7" y="168">0.15±0.05</text>
<text x="154.4" y="173" transform="rotate(-90 154.4 173)">2.0±0.1</text>
<text x="20.3" y="175.8">Sn planted</text>
<text x="63.1" y="178.2" transform="rotate(-90 63.1 178.2)">2.25±0.3</text>
<text x="110.4" y="176.1" transform="rotate(-90 110.4 176.1)">0.8±0.2</text>
<text x="128.4" y="176.9" transform="rotate(-90 128.4 176.9)">2.0±0.3</text>
<text x="154.4" y="184.3" transform="rotate(-90 154.4 184.3)">8.3±0.1</text>
<text x="89.4" y="186.1" transform="rotate(-90 89.4 186.1)">11.7Max.</text>
<text x="46.2" y="197.1" transform="rotate(-90 46.2 197.1)">0.9±0.2</text>
<text x="109.9" y="197.3" transform="rotate(-90 109.9 197.3)">1.0±0.2</text>
<text x="154.4" y="194.5" transform="rotate(-90 154.4 194.5)">1.7±0.1</text>
<text x="33.4" y="199.9">3.0±0.2</text>
<text x="58.7" y="199.6">0.15±0.05</text>
<text x="97.2" y="200.5">3.0±0.2</text>
<text x="123.2" y="200.2">0.15±0.05</text>
<text x="166.9" y="199">4</text>
</g>
<g font-size="1.8" fill="#231916">
<text x="21.3" y="99.1">Internal resistance (Ω)</text>
<text x="27" y="100.8">at 1 kHz</text>
<text x="70.2" y="114.6">Within ±30% of the value at 20℃</text>
<text x="70.3" y="118.6">Less than five times of the value at 20℃</text>
<text x="94.1" y="114.6">Within ±30% of the value at 20℃</text>
<text x="94.2" y="118.6">Less than five times of the value at 20℃</text>
<text x="147.8" y="114.6">Within ±50% of the value at 20℃</text>
<text x="171.5" y="114.6">Within ±30% of the value at 20℃</text>
<text x="171.7" y="118.6">Less than five times of the value at 20℃</text>
<text x="147" y="227.8">ated capacitance</text>
<text x="151.1" y="230">symbol</text>
</g>
<g font-size="1.6" fill="#231916">
<text x="18.8" y="86.5">Category temperature range (℃)</text>
<text x="70.2" y="130.7">Within ±30% of the initial measured value Within ±30% of the initial measured value</text>
<text x="147.6" y="130.7">Within ±30% of the initial measured value Within ±30% of the initial measured value</text>
<text x="43.2" y="169.9" transform="rotate(-90 43.2 169.9)">1.2±0.2</text>
<text x="65.8" y="195" transform="rotate(-90 65.8 195)">2.5±0.3</text>
<text x="54.1" y="227.8">Rated capacitance</text>
<text x="127.5" y="227.9">Max.operating voltage</text>
<text x="58.4" y="229.8">symbol</text>
<text x="132.9" y="229.8">symbol</text>
</g>
<g font-size="1.4" fill="#231916">
<text x="19.1" y="90.8">Tolerance at rated capacitance (%)</text>
<text x="147.7" y="118.5">Less than five times the initial specified value</text>
<text x="62.3" y="194.9" transform="rotate(-90 62.3 194.9)">1.3±0.3</text>
<text x="127.9" y="195.3" transform="rotate(-90 127.9 195.3)">1.4±0.3</text>
<text x="131.1" y="195.3" transform="rotate(-90 131.1 195.3)">2.5±0.5</text>
<text x="35.4" y="227.9">Max.operating voltage</text>
<text x="40.2" y="229.6">symbol</text>
</g>
<g font-size="1.1" fill="#231916">
<text x="18.1" y="35">●</text>
<text x="18.1" y="38.4">●</text>
<text x="18.1" y="48.6">●</text>
<text x="18.1" y="55.4">●</text>
</g>
<g font-size="1" fill="#231916">
<text x="168.1" y="161.4">－0.5</text>
<text x="168.4" y="160.1">0</text>
<text x="53.8" y="172.4">＋0.1</text>
<text x="53.8" y="173.8">－0.2</text>
<text x="168.4" y="197.8">0</text>
<text x="168.1" y="199.2">－0.5</text>
</g>
</svg>
